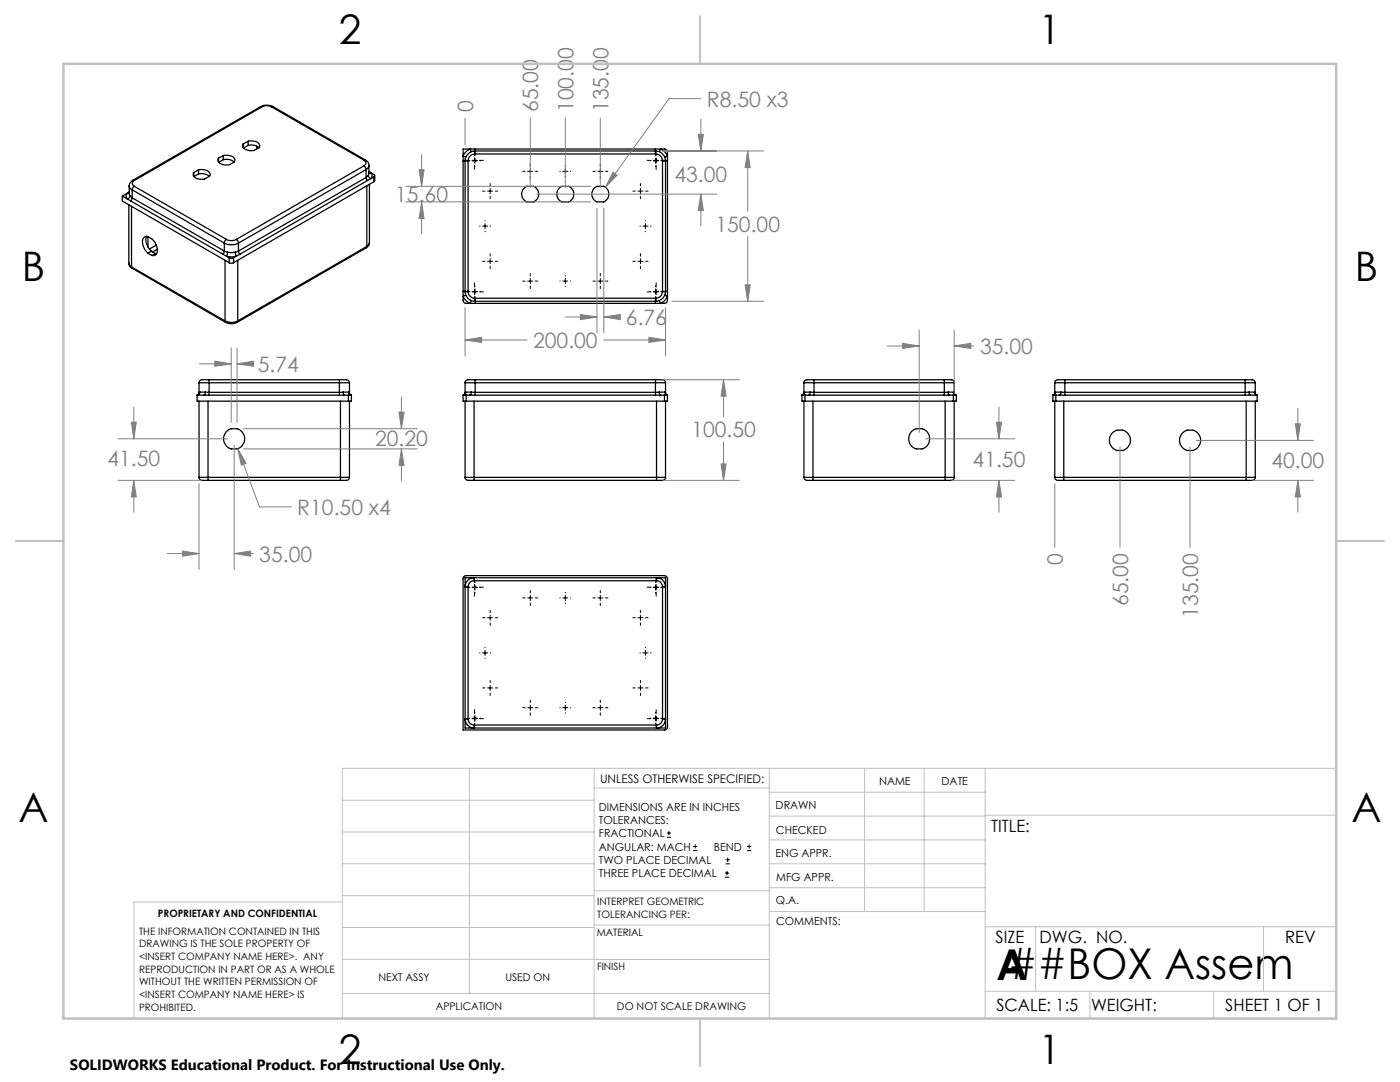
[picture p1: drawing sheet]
<svg xmlns="http://www.w3.org/2000/svg" width="279mm" height="216mm" viewBox="0 0 279 216" stroke-linecap="round" stroke-linejoin="round" font-family="sans-serif">
<g fill="none" stroke="#000" stroke-width=".25">
<path d="M24.4 39.1v1l21.4 12.3M24.4 39.1l1 .6M25.4 38.6a.86 .86 0 0 0 0 1.1M25.4 39.7l.7 .4M25.4 38.6l-1 .5M25.8 37.1l.1 .4 .5 .4M25.8 37.1v1.7l.1 .3M25.8 38.5l-.4 .1M25.8 38.3l-.4 .3M25.9 39.1l.5 .4M25.9 39.1a.6 .6 0 0 1-.5 .6M26.4 39.5l-.3 .6"/>
<path d="M26.4 37.9l18.4 10.6M26.4 39.5l18.4 10.6M26.4 37.9v1.6M26.5 36l-.5 .5-.2 .6M26.5 36h.3M26.8 36a.61 .61 0 0 0-.4 .6 .61 .61 0 0 0 .4 .6M26.8 37.2l-.3 .3-.1 .4M26.8 37.2l18.4 10.6M38.7 34.4v.8M39.6 33.9a1.79 1.79 0 0 1 2.3 1v.1a2.1 2.1 0 0 1-1.5 .8 1.45 1.45 0 0 1-1.8-1.1l.1-.3M39.6 34.7a2.26 2.26 0 0 1 2.2 .5M39.6 33.9l-.9 .5"/>
<path d="M39.6 33.9v.8M39.6 34.7l-.9 .5M43.6 31.6v.7M44.6 31a1.79 1.79 0 0 1 2.3 1l-.1 .2a1.99 1.99 0 0 1-1.5 .7 1.5 1.5 0 0 1-1.8-1l.1-.3M44.6 31.9a2.19 2.19 0 0 1 2.1 .4M44.6 31l-1 .6M44.6 31v.9M44.6 31.9l-.9 .5M48.5 28.7v.8M49.5 28.2a1.85 1.85 0 0 1 2.3 .8v.3a1.99 1.99 0 0 1-1.6 .8 1.5 1.5 0 0 1-1.8-1.1l.1-.3M49.5 29a2.26 2.26 0 0 1 2.2 .5M49.5 28.2l-1 .5"/>
<path d="M49.5 29l-.9 .5M49.5 28.2v.8M51.3 29.2v.5M52 21.3a2.77 2.77 0 0 1 2.5 0M52 21.3h.2M52 21.3l-25.5 14.7M52.2 21.3a2.08 2.08 0 0 1 2 0M52.2 21.3l-25.4 14.7M54.2 21.3l18.4 10.7M54.5 21.3h-.3M54.5 21.3l18.4 10.6M72.6 32a.6 .6 0 0 1 .4 .5 .6 .6 0 0 1-.4 .6"/>
<path d="M72.6 33.1l.5 .7M72.6 33.1l-25.4 14.7M72.9 31.9l.5 .4 .2 .7M72.9 31.9l-.3 .1M73.1 35.4l.2 .6M73.1 33.8l-25.5 14.7M73.1 35.4l-25.5 14.7M73.1 33.8v1.6M73.2 37.1v12.1M73.3 36l-25.4 14.7M73.5 35l-.4 .4M73.5 35l.2 .4 .3 .2"/>
<path d="M73.6 33l-.1 .4-.4 .4M73.6 33v1.7l-.1 .3M73.6 34.4l.4 .1M73.6 34.3l.4 .2M73.7 36.8v11.6M74 34.5a1.05 1.05 0 0 1 0 1.1M74 34.5l.6 .3a.24 .24 0 0 1 .2 .2 .24 .24 0 0 1-.2 .3M74 35.6l-.7 .4M74.6 35.3l-.6 .3M74.6 35.3v1M74.6 36.3l-28 16.1M74.8 35v1l-.2 .3"/>
<path d="M92.4 32.1h.4M92.4 29.7h40.2a.6 .6 0 0 1 .6 .6v29.6a.6 .6 0 0 1-.6 .6h-39.6a.6 .6 0 0 1-.6-.6zM92.8 32.1h.6M92.8 31.9v26.4M93.4 32.1v26M94.1 30.3l-.3-.6a2.8 2.8 0 0 0-1.4 1.4l.6 .3M94.6 30.1h36.4M94.8 30.1v.6M94.8 30.7a1.37 1.37 0 0 0-1.4 1.4M94.8 30.1a2.03 2.03 0 0 0-2 2M94.8 29.7v.4M94.8 30.7h36"/>
<path d="M104.5 37.6l.6-.4h1.4a1.69 1.69 0 0 1 1 1.5 1.69 1.69 0 0 1-1 1.6h-1.4a1.71 1.71 0 0 1-.6-2.7zM118.5 37.6l.6-.4h1.4a1.71 1.71 0 0 1 1 1.5 1.71 1.71 0 0 1-1 1.6h-1.4a1.69 1.69 0 0 1-.6-2.7zM130.8 30.1a2.03 2.03 0 0 1 2 2M130.8 30.7a1.37 1.37 0 0 1 1.4 1.4M130.8 30.1v.6M130.8 29.7v.4M131.6 30.3l.2-.6a2.8 2.8 0 0 1 1.4 1.4l-.5 .3M132.2 32.1h.6M132.2 32.1v26M132.8 32.1h.4M132.8 31.9v26.4M25.7 52.5l.2 .6 .5 .4"/>
<path d="M25.7 52.5l.1 .3 .4 .5M25.7 40.9v11.6M26.1 40.1l18.4 10.6M26.2 53.3l.2 .2M26.2 53.3l18.7 10.7M26.2 41.2v12.1M26.4 53.5l18.6 10.8M29.2 47.2a2.73 2.73 0 0 0 1 2.9M29.5 50.5a2.54 2.54 0 0 1-.8-3.1l.4-.2a1.67 1.67 0 0 1 1.4 .7 2.42 2.42 0 0 1 .6 2.9l-.2 .2h-.6M29.5 50.5l.8 .5M29.5 47.2v2.1M30.2 50.1l-.7 .4"/>
<path d="M30.2 50.1l.8 .5M31 50.6h.3M31 50.6l-.7 .4M31.2 48.9l-1.4 .8M31.4 49.7l-.9 .6M44.5 50.7l.7 .4M44.8 48.5a2.97 2.97 0 0 0 2.8 0M44.8 50.1l.6 .2M44.8 50.1l-.3 .6M44.8 48.5v1.6M44.9 52v12M45.2 47.8a2.08 2.08 0 0 0 2 0"/>
<path d="M45.2 47.8l-.3 .3-.1 .4M45.2 51.1l1 .2 1-.2M45.2 51.1l.6 .4M45.4 50.3l.6 .1 1-.1M45.4 50.3l-.2 .8M45.8 51.5l.4 .1 .4-.1M45.8 52.4l.1 .1 .7-.1M45.8 51.5v.9M46.6 51.5v.9M47 50.3l.2 .8M47.2 47.8l.3 .3 .1 .4M47.2 51.1l-.6 .4"/>
<path d="M47.4 52v12M47.6 50.1l-.6 .2M47.6 50.1l.3 .6M47.6 48.5v1.6M47.9 50.7l-.7 .4M73.1 49.5l-25.8 14.8M73.2 49.2l-.1 .3M73.2 49.2l-25.8 14.8M73.7 48.4l-.1 .6-.5 .5M73.7 48.4l-.5 .8M92.4 58.1h.4M92.8 58.1h.6"/>
<path d="M92.8 58.1a1.98 1.98 0 0 0 2 2M93 58.9l-.6 .2a2.69 2.69 0 0 0 1.4 1.4l.3-.5M93.4 58.1a1.37 1.37 0 0 0 1.4 1.4M94.8 59.5v.6M94.8 59.5h36M130.8 59.5v.6M132.2 58.1a1.37 1.37 0 0 1-1.4 1.4M132.2 58.1h.6M132.7 58.9l.5 .2a2.69 2.69 0 0 1-1.4 1.4l-.2-.5M132.8 58.1a1.98 1.98 0 0 1-2 2M132.8 58.1h.4M39.3 78.8h30.2"/>
<path d="M39.3 78.8v1.2h30.2M39.7 78.3l-.2 .4-.2 .1M39.7 76.4h2M39.7 76.4v1.9M39.9 78.2a.6 .6 0 0 1-.6 .6M39.9 78.2h1.1M39.9 78.2l-.2 .1M41 78.2l-.1 .6h-.2M41 78.2l.7 .1M41.7 78.3v.5M41.7 75.8h-1.3a.57 .57 0 0 0-.7 .6M41.7 75.8v.6"/>
<path d="M41.7 78.3h26M41.7 76.4h26M41.7 75.8h26M41.7 76.4v1.9M44.9 64a2.7 2.7 0 0 0 2.5 0M44.9 64l.1 .3M45 64.3a2.52 2.52 0 0 0 2.3 0M47.4 64l-.1 .3M67.7 78.3v.5M67.7 75.8v.6M67.7 76.4h2M67.7 75.8h1.4a.57 .57 0 0 1 .6 .6"/>
<path d="M67.7 76.4v1.9M68.5 78.2l-.8 .1M68.5 78.2l.2 .6M68.5 78.2h1.1M69.5 78.8h.6M69.5 78.8v1.2M69.6 78.2a.6 .6 0 0 0 .5 .6M69.6 78.2l.1 .1M69.7 78.3l.1 .3 .3 .2M69.7 76.4v1.9M70.1 78.8v1.2h-.6M92.4 78.8v1.2h.6"/>
<path d="M92.4 78.8h.6M92.8 78.3l-.1 .3-.3 .2M92.8 76.4h2M92.8 76.4v1.9M93 78.2h1.1M93 78.2a.55 .55 0 0 1-.6 .6M93 78.2l-.2 .1M93 78.8h39.6M93 78.8v1.2M94.1 78.2l.7 .1M94.1 78.2l-.2 .6h-.1M94.6 60.1h36.4"/>
<path d="M94.8 60.1v.4M94.8 78.3v.5M94.8 75.8h-1.3a.57 .57 0 0 0-.7 .6M94.8 75.8v.6M94.8 78.3h36M94.8 76.4v1.9M94.8 76.4h36M94.8 75.8h36M130.8 60.1v.4M130.8 78.3v.5M130.8 75.8h1.4a.57 .57 0 0 1 .6 .6M130.8 76.4h2"/>
<path d="M130.8 75.8v.6M130.8 76.4v1.9M131.6 78.2h1.1M131.6 78.2l.1 .6h.1M131.6 78.2l-.8 .1M132.6 78.8h.6M132.6 78.8v1.2M132.7 78.2a.55 .55 0 0 0 .5 .6M132.7 78.2l.1 .1M132.8 78.3l.1 .3 .3 .2M132.8 76.4v1.9M133.2 78.8v1.2h-.6"/>
<path d="M160.1 78.8h.6M160.1 78.8v1.2h.6M160.4 78.3l-.1 .3-.2 .2M160.4 76.4h2.1M160.4 76.4v1.9M160.6 78.2h1.1M160.6 78.2a.55 .55 0 0 1-.5 .6M160.6 78.2l-.2 .1M160.7 78.8h29.6M160.7 78.8v1.2M161.7 78.2l.8 .1M161.7 78.2l-.1 .6h-.2"/>
<path d="M162.5 78.3v.5M162.5 75.8v.6M162.5 75.8h-1.4a.57 .57 0 0 0-.7 .6M162.5 78.3h26M162.5 76.4h26M162.5 75.8h26M162.5 76.4v1.9M188.5 78.3v.5M188.5 76.4h1.9M188.5 75.8v.6M188.5 75.8h1.2a.58 .58 0 0 1 .7 .6M188.5 76.4v1.9"/>
<path d="M189.2 78.2l.1 .6h.1M189.2 78.2h1.1M189.2 78.2l-.7 .1M190.3 78.8h.6M190.3 78.8v1.2M190.3 78.2a.6 .6 0 0 0 .6 .6M190.3 78.2l.1 .1M190.4 78.3l.1 .3 .3 .2M190.4 76.4v1.9M190.9 78.8v1.2h-.6M210.1 78.8h.6M210.1 78.8v1.2h.6"/>
<path d="M210.5 78.3l-.2 .4-.2 .1M210.5 76.4h2M210.5 76.4v1.9M210.6 78.2a.55 .55 0 0 1-.5 .6M210.6 78.2h1.1M210.6 78.2l-.1 .1M210.7 78.8h40.2M210.7 78.8v1.2M211.7 78.2l-.1 .6h-.1M211.7 78.2l.8 .1M212.5 78.3v.5M212.5 75.8h-1.4a.57 .57 0 0 0-.6 .6"/>
<path d="M212.5 75.8v.6M212.5 78.3h36M212.5 76.4h36M212.5 75.8h36M212.5 76.4v1.9M248.5 78.3v.5M248.5 75.8v.6M248.5 75.8h1.4a.57 .57 0 0 1 .6 .6M248.5 76.4h2M248.5 76.4v1.9M249.3 78.2l-.8 .1M249.3 78.2l.1 .6h.1"/>
<path d="M249.3 78.2h1.1M250.4 78.2a.55 .55 0 0 0 .5 .6M250.4 78.2l.1 .1M250.5 78.3l.2 .4 .2 .1M250.5 76.4v1.9M250.9 78.8v1.2h-40.2M39.7 95.3a.95 .95 0 0 0 1.4 .5h.4M39.7 95.3h1.8M39.7 80v15.3M41.5 95.3v.5M41.5 95.8h26.4M41.5 95.3h26.4"/>
<path d="M41.5 80v15.3M67.9 95.3v.5M67.9 95.3h1.8M67.9 80v15.3M69.7 95.3a.95 .95 0 0 1-1.3 .5h-.5M69.7 80v15.3M92.8 95.3a.95 .95 0 0 0 1.4 .5h.4M92.8 95.3h1.8M92.8 80v15.3M93 80h39.6M94.6 95.3v.5M94.6 95.8h36.4"/>
<path d="M94.6 95.3h36.4M94.6 80v15.3M131 95.3h1.8M131 95.3v.5M131 80v15.3M132.8 95.3a.95 .95 0 0 1-1.3 .5h-.5M132.8 80v15.3M160.4 95.2h1.8M160.4 95.2a.95 .95 0 0 0 1.4 .6h.4M160.4 80v15.2M160.7 80h29.6M162.2 95.2v.6"/>
<path d="M162.2 95.8h26.4M162.2 95.2h26.4M162.2 80v15.2M188.6 95.2v.6M188.6 95.2h1.8M188.6 80v15.2M190.4 95.2a.78 .78 0 0 1-1.1 .6h-.7M190.4 80v15.2M210.5 95.3h1.8M210.5 95.3a.95 .95 0 0 0 1.3 .5h.5M210.5 80v15.3M212.3 95.3v.5"/>
<path d="M212.3 95.8h36.4M212.3 95.3h36.4M212.3 80v15.3M248.7 95.3v.5M248.7 95.3h1.8M248.7 80v15.3M250.5 95.3a.95 .95 0 0 1-1.3 .5h-.5M250.5 80v15.3M92.7 115l.3-.1h39.6a.6 .6 0 0 1 .6 .6v29.6a.6 .6 0 0 1-.6 .6h-40.2v-30.3zM92.8 115.3h40v30h-40zM93.4 117.1v26.4M94.6 115.9a1.2 1.2 0 0 0-1.2 1.2"/>
<path d="M94.6 115.9v-.5a1.58 1.58 0 0 0-1.7 1.7h.5M94.6 115.9h36.4M131 115.9a1.2 1.2 0 0 1 1.2 1.2M131 115.9v-.5a1.58 1.58 0 0 1 1.8 1.7h-.6M132.2 117.1v26.4M93.4 143.5a1.2 1.2 0 0 0 1.2 1.2M93.4 143.5h-.5a1.69 1.69 0 0 0 1.7 1.7v-.5M94.6 144.7h36.4M132.2 143.5h.6a1.69 1.69 0 0 1-1.8 1.7v-.5M132.2 143.5a1.2 1.2 0 0 1-1.2 1.2"/>
<circle cx="112.8" cy="38.7" r="1.7"/>
<circle cx="46.7" cy="87.6" r="2.09"/>
<circle cx="183.4" cy="87.6" r="2.1"/>
<circle cx="223.5" cy="87.8" r="2.1"/>
<circle cx="237.5" cy="87.8" r="2.1"/>
</g>
<g fill="none" stroke="#000" stroke-width=".2">
<path d="M92.9 32h.8M93.7 32.1h.1M94.2 32h1M94.3 32.1h1M94.7 30.2v.8M94.7 31.5v1M94.7 33v.8M94.8 31v.1M94.8 31.6v1M94.8 33.1v.1M95.7 32h.8M95.8 32.1h.1"/>
<path d="M96.3 38.1h.5M97.3 38.1h1M97.8 36.6v.5M97.8 37.6v1M97.8 39.2v.5M98.8 38.1h.5M104.3 34.2h.5M105.3 34.2h1M105.8 32.7v.5M105.8 33.7v1M105.8 35.2v.5M106.8 34.2h.5"/>
<path d="M111.7 34.2h.1M112.3 34.2h1M112.8 33.1v.1M112.8 33.7v1M112.8 35.2v.1M113.8 34.2h.1M118.3 34.2h.5M119.3 34.2h1M119.8 32.7v.5M119.8 33.7v1M119.8 35.2v.5M120.8 34.2h.5"/>
<path d="M126.3 38.1h.5M127.3 38.1h1M127.8 36.6v.5M127.8 37.6v1M127.8 39.2v.5M128.8 38.1h.5M129.2 32h.7M129.8 32.1h.1M130.4 32.1h.9M130.4 32h1M130.8 31v.1M130.8 31.6v1"/>
<path d="M130.8 33.1v.1M131 30.2v.8M131 31.5v1M131 33v.8M131.9 32.1h.1M132 32h.8M92.9 58.2h.8M93.7 58.2h.1M94.2 58.2h1M94.3 58.2h1M94.7 56.4v.9M94.7 57.7v1.1"/>
<path d="M94.7 59.3v.8M94.8 57v.2M94.8 57.6v1.1M94.8 59.2v.1M95.7 58.2h.8M95.7 45.1h.1M95.8 58.2h.1M96.3 45.1h1M96.3 52.1h.5M96.8 44v.1M96.8 44.6v1M96.8 46.1v.1"/>
<path d="M97.3 52.1h1M97.8 50.6v.5M97.8 51.6v1M97.8 53.1v.5M97.8 45.1h.1M98.8 52.1h.5M104.3 56.1h.5M105.3 56.1h1M105.8 54.6v.5M105.8 55.6v1M105.8 57.1v.5M106.8 56.1h.5"/>
<path d="M111.7 56.1h.1M112.3 56.1h1M112.8 55v.1M112.8 55.6v1M112.8 57.1v.1M113.8 56.1h.1M118.3 56.1h.5M119.3 56.1h1M119.8 54.6v.5M119.8 55.6v1M119.8 57.1v.5M120.8 56.1h.5"/>
<path d="M126.3 52.1h.5M127.3 52.1h1M127.7 45.1h.1M127.8 50.6v.5M127.8 51.6v1M127.8 53.1v.5M128.3 45.1h1M128.8 44v.1M128.8 44.6v1M128.8 46.1v.1M128.8 52.1h.5M129.2 58.2h.7"/>
<path d="M129.8 58.2h.1M129.8 45.1h.1M130.4 58.2h.9M130.4 58.2h1M130.8 57v.2M130.8 57.6v1.1M130.8 59.2v.1M131 56.4v.9M131 57.7v1.1M131 59.3v.8M131.9 58.2h.1M132 58.2h.8"/>
<path d="M92.9 117.2h.8M93.7 117.2h.1M94.2 117.2h1M94.3 117.2h1M94.7 115.3v.8M94.7 116.6v1.1M94.7 118.1v.9M94.8 116.1v.1M94.8 116.7v1.1M94.8 118.3v.1M95.7 117.2h.8M95.8 117.2h.1"/>
<path d="M104.3 119.3h.5M105.3 119.3h1M105.8 117.8v.5M105.8 118.8v1M106.8 119.3h.5M111.7 119.3h.1M112.3 119.3h1M112.8 118.2v.1M112.8 118.8v1M113.8 119.3h.1M118.3 119.3h.5M119.3 119.3h1"/>
<path d="M119.8 117.8v.5M119.8 118.8v1M120.8 119.3h.5M129.2 117.2h.7M129.8 117.2h.1M130.4 117.2h.9M130.4 117.2h1M130.8 116.1v.1M130.8 116.7v1.1M130.8 118.3v.1M131 115.3v.8M131 116.6v1.1"/>
<path d="M131 118.1v.9M131.9 117.2h.1M132 117.2h.8M95.7 130.3h.1M96.3 137.3h.5M96.3 130.3h1M96.3 123.3h.5M96.8 129.2v.1M96.8 129.8v1M96.8 131.3v.1M97.3 137.3h1M97.3 123.3h1"/>
<path d="M97.8 121.8v.5M97.8 122.8v1M97.8 124.3v.5M97.8 135.8v.4M97.8 136.8v1M97.8 138.3v.5M97.8 130.3h.1M98.8 137.3h.5M98.8 123.3h.5M105.8 120.3v.5M105.8 139.7v.5M112.8 120.3v.1"/>
<path d="M119.8 120.3v.5M119.8 139.7v.5M126.3 137.3h.5M126.3 123.3h.5M127.3 137.3h1M127.3 123.3h1M127.7 130.3h.1M127.8 121.8v.5M127.8 122.8v1M127.8 124.3v.5M127.8 135.8v.4M127.8 136.8v1"/>
<path d="M127.8 138.3v.5M128.3 130.3h1M128.8 129.2v.1M128.8 129.8v1M128.8 131.3v.1M128.8 137.3h.5M128.8 123.3h.5M129.8 130.3h.1M92.9 143.4h.8M93.7 143.3h.1M94.2 143.4h1M94.3 143.3h1"/>
<path d="M94.7 141.6v.8M94.7 142.9v1M94.7 144.4v.8M94.8 142.2v.1M94.8 142.8v1M94.8 144.3v.1M95.7 143.4h.8M95.8 143.3h.1M104.3 141.2h.5M105.3 141.2h1M105.8 140.7v1M105.8 142.2v.5"/>
<path d="M106.8 141.2h.5M111.7 141.2h.1M112.3 141.2h1M112.8 140.1v.1M112.8 140.7v1M112.8 142.2v.1M113.8 141.2h.1M118.3 141.2h.5M119.3 141.2h1M119.8 140.7v1M119.8 142.2v.5M120.8 141.2h.5"/>
<path d="M129.2 143.4h.7M129.8 143.3h.1M130.4 143.3h.9M130.4 143.4h1M130.8 142.2v.1M130.8 142.8v1M130.8 144.3v.1M131 141.6v.8M131 142.9v1M131 144.4v.8M131.9 143.3h.1M132 143.4h.8"/>
<path d="M133.1 167.1h.8M133.1 166.2h.8M133.5 165.8v.9M138.3 169.7h.8M138.3 168.9h.8M138.7 168.5v.8M144.7 175h.8M144.7 174.2h.8M144.8 172.4h.9M144.8 171.6h.9M145.1 173.8v.8M145.2 171.1v.9"/>
<path d="M149.1 169.7h.8M149.1 168.9h.8M149.5 168.5v.8"/>
</g>
<g fill="none" stroke="#808080" stroke-width=".2">
<path d="M139.9 19.7h-6.4l-12.7 17.7M81 37.2h36.9M83.6 33.9h1l-.5 3.3zM84.1 30.8v6.4M92.8 23.6v5.3M105.8 23.6v13.9M107.1 38.7h36M112.8 23.6v13.9M119.8 23.6v13.9M122.3 34.4l.9 .6-2.4 2.4zM132.3 30.1h20.1M139.3 26.8h1.1l-.5 3.3z"/>
<path d="M139.9 38.7l.5 3.3h-1.1zM139.9 23.8v6.3M139.9 38.7v6.4M149.2 30.1l.5 3.3h-1zM149.2 30.1v12.1M81 40.3h36.9M84.1 40.3l.5 3.3h-1zM84.1 40.3v6.3M119.1 41.6v24.8M120.5 41.6v24.8M148.7 56.8h1l-.5 3.3zM149.2 47.2v12.9"/>
<path d="M39.8 72.6h6.3M42.9 72.1l3.2 .5-3.2 .5zM46.1 69.4v14.9M47.3 72.6l3.3-.5v1zM47.3 69.4v14.9M47.3 72.6h3M80.1 79.2v6.3M92.8 61.4v9.6M92.8 67.8h12.4M92.8 67.8l3.3-.5v1zM112.8 63.3h6.3M115.9 62.8l3.2 .5-3.2 .5z"/>
<path d="M120.4 67.8h12.4M120.5 63.3l3.3-.5v1zM120.5 63.3h3.2M129.5 67.3l3.3 .5-3.3 .5zM132.1 75.8h15.5M132.8 61.4v9.6M134.1 60.1h18.3M144.4 75.8l.5 3.3h-1zM144.4 75.8v7.4M177.1 69h6.3M180.1 68.5l3.3 .5-3.3 .5zM183.4 65.9v20.4"/>
<path d="M190.4 65.9v12.7M190.4 69h4M190.4 69l3.3-.5v1zM23.5 95.8h16.8M23.5 87.6h22M26.2 84.2h1l-.5 3.4zM26.7 81.2v6.4M26.7 95.8v6.4M26.7 95.8l.5 3.4h-1zM39.7 96.5v17.1M46.7 88.8v24.8M47.4 89.5l4.4 11.6h6.3"/>
<path d="M47.4 89.5l1.7 2.9-.9 .4zM48.6 85.5h34.7M48.6 89.6h34.7M79.6 82.2h1l-.5 3.3zM80.1 89.6v6.3M80.1 89.6l.5 3.3h-1zM132.3 95.8h15.3M143.9 92.6h1l-.5 3.2zM144.4 88.2v7.6M184.7 87.6h17.8M189.9 95.8h12.6M198.9 84.2h1l-.5 3.4z"/>
<path d="M199.4 81.2v6.4M199.4 95.8v6.4M199.4 95.8l.5 3.4h-1zM210.5 96.5v12.7M223.5 89.1v20.1M237.5 89.1v20.1M238.8 87.9h23.4M250 95.8h12.2M258.5 84.6h1l-.5 3.3zM259 95.8l.5 3.4h-1zM259 81.5v6.4M259 95.8v6.4"/>
<path d="M33.4 110.5h6.3M36.4 110l3.3 .5-3.3 .5zM46.7 110.5h3.9M46.7 110.5l3.3-.5v1z"/>
</g>
<g fill="none" stroke="#c0c0c0" stroke-width=".2">
<path d="M68.3 159.7h50.3M93.7 153.3v44.9M118.6 153.3v49.9M118.6 157.2h34.9M153.5 153.3v49.9M153.5 158.1h43.1M172.5 153.3v28.6M184.4 153.3v28.6M196.6 153.3v49.9M266.7 153.3h-198.4v49.9M68.3 178.7h50.3M68.3 172.4h50.3"/>
<path d="M68.3 166h50.3M68.3 180h-41.6v23.2M118.6 177.7h35M153.5 167.6h43.1M153.5 162.8h43.1M153.5 172.4h43.1M153.5 177.1h43.1M196.6 162.7h70.1M68.3 198.2h85.2M68.3 191.4l85.2 .1M68.3 185.1h50.3M118.6 184.6h35"/>
<path d="M153.6 181.9h43M196.6 197.8h70.1M196.6 184.9h70.1M206.7 184.9v12.9M217.5 197.8v5.4M242.2 197.8v5.4M252.2 184.9v12.9"/>
</g>
<path d="M139.7 3.2v9.5M3.1 107.9h9.6M266.7 107.9h9.5M139.7 203.2v9.6" fill="none" stroke="#c0c0c0" stroke-width=".25"/>
<path d="M12.7 12.7h254v190.5h-254z" fill="none" stroke="#c0c0c0" stroke-width=".5"/>
<path d="M144.4 75.8l.5 3.3h-1zM143.9 92.6h1l-.5 3.2zM26.2 84.2h1l-.5 3.4zM26.7 95.8l.5 3.4h-1zM36.4 110l3.3 .5-3.3 .5zM46.7 110.5l3.3-.5v1zM47.4 89.5l.8 3.3 .9-.4zM79.6 82.2h1l-.5 3.3zM80.1 89.6l.5 3.3h-1zM42.9 72.1l3.2 .5-3.2 .5zM47.3 72.6l3.3-.5v1zM92.8 67.8l3.3-.5v1zM129.5 67.3l3.3 .5-3.3 .5zM149.2 30.1l.5 3.3h-1zM148.7 56.8h1l-.5 3.3zM83.6 33.9h1l-.5 3.3zM84.1 40.3l.5 3.3h-1zM120.5 63.3l3.3-.5v1zM115.9 62.8l3.2 .5-3.2 .5zM122.3 34.4l-1.5 3 2.4-2.4zM139.9 38.7l.5 3.3h-1.1zM139.3 26.8h1.1l-.5 3.3zM180.1 68.5l3.3 .5-3.3 .5zM190.4 69l3.3-.5v1zM198.9 84.2h1l-.5 3.4zM199.4 95.8l.5 3.4h-1zM258.5 84.6h1l-.5 3.3zM259 95.8l.5 3.4h-1z" fill="#808080"/>
<g font-size="8.5">
<text x="198.9" y="195.5">A</text>
<text x="201.1" y="195.4">##BOX Assem</text>
</g>
<g font-size="8.1">
<text x="67.6" y="8.9">2</text>
<text x="207.3" y="8.9">1</text>
<text x="4.4" y="56.1">B</text>
<text x="270.4" y="56.1">B</text>
<text x="3.7" y="164.1">A</text>
<text x="269.7" y="164.1">A</text>
<text x="67.6" y="212.4">2</text>
<text x="207.3" y="212.4">1</text>
</g>
<g font-size="4.2" fill="#808080">
<text x="94.4" y="22.4" transform="rotate(-90 94.4 22.4)">0</text>
<text x="107.4" y="22.4" transform="rotate(-90 107.4 22.4)">65.00</text>
<text x="114.4" y="22.4" transform="rotate(-90 114.4 22.4)">100.00</text>
<text x="121.4" y="22.4" transform="rotate(-90 121.4 22.4)">135.00</text>
<text x="141.1" y="21.3">R8.50 x3</text>
<text x="78.9" y="40.2">15.60</text>
<text x="134.6" y="36.4">43.00</text>
<text x="142.8" y="46.3">150.00</text>
<text x="124.9" y="64.8">6.76</text>
<text x="106.4" y="69.4">200.00</text>
<text x="195.6" y="70.6">35.00</text>
<text x="51.5" y="74.2">5.74</text>
<text x="74.9" y="89.1">20.20</text>
<text x="138" y="87.3">100.50</text>
<text x="21.4" y="92.9">41.50</text>
<text x="194.1" y="93.2">41.50</text>
<text x="253.7" y="93.3">40.00</text>
<text x="59.3" y="102.7">R10.50 x4</text>
<text x="51.7" y="112.1">35.00</text>
<text x="212.1" y="112.7" transform="rotate(-90 212.1 112.7)">0</text>
<text x="225.1" y="120.9" transform="rotate(-90 225.1 120.9)">65.00</text>
<text x="239.1" y="123.3" transform="rotate(-90 239.1 123.3)">135.00</text>
</g>
<g font-size="3.4">
<text x="197.8" y="166">TITLE:</text>
<text x="198.7" y="188.1">SIZE</text>
<text x="207.5" y="188.1">DWG. NO.</text>
<text x="256.5" y="188.2">REV</text>
<text x="198.8" y="201.7">SCALE: 1:5</text>
<text x="217.7" y="201.8">WEIGHT:</text>
<text x="244.5" y="201.7">SHEET 1 OF 1</text>
</g>
<text font-size="3" x="14" y="213.5">SOLIDWORKS Educational Product. For Instructional Use Only.</text>
<text font-size="2.4" x="119.8" y="156.2">UNLESS OTHERWISE SPECIFIED:</text>
<g font-size="2.2">
<text x="119.5" y="161.8">DIMENSIONS ARE IN INCHES</text>
<text x="154.8" y="161.4">DRAWN</text>
<text x="175.4" y="156.6">NAME</text>
<text x="187.9" y="156.7">DATE</text>
<text x="119.5" y="164.4">TOLERANCES:</text>
<text x="119.5" y="167.1">FRACTIONAL</text>
<text x="154.9" y="166.3">CHECKED</text>
<text x="119.5" y="169.7">ANGULAR: MACH</text>
<text x="119.5" y="172.4">TWO PLACE DECIMAL</text>
<text x="142.5" y="169.7">BEND</text>
<text x="154.8" y="171">ENG APPR.</text>
<text x="119.5" y="175">THREE PLACE DECIMAL</text>
<text x="154.9" y="175.7">MFG APPR.</text>
<text x="154.9" y="180.4">Q.A.</text>
<text x="154.9" y="184.6">COMMENTS:</text>
</g>
<g font-size="2.1">
<text x="75.5" y="195.7">NEXT ASSY</text>
<text x="100.9" y="195.7">USED ON</text>
<text x="86.9" y="201.5">APPLICATION</text>
<text x="123.1" y="201.6">DO NOT SCALE DRAWING</text>
</g>
<g font-size="2">
<text x="31.5" y="182.9">PROPRIETARY AND CONFIDENTIAL</text>
<text x="119.2" y="180.6">INTERPRET GEOMETRIC</text>
<text x="119.2" y="183.1">TOLERANCING PER:</text>
<text x="27.8" y="186.5">THE INFORMATION CONTAINED IN THIS</text>
<text x="27.8" y="189">DRAWING IS THE SOLE PROPERTY OF</text>
<text x="27.8" y="191.6">&lt;INSERT COMPANY NAME HERE&gt;. ANY</text>
<text x="119.1" y="186.7">MATERIAL</text>
<text x="27.8" y="194.1">REPRODUCTION IN PART OR AS A WHOLE</text>
<text x="27.8" y="196.6">WITHOUT THE WRITTEN PERMISSION OF</text>
<text x="119.1" y="193.5">FINISH</text>
<text x="27.8" y="199.1">&lt;INSERT COMPANY NAME HERE&gt; IS</text>
<text x="27.8" y="201.7">PROHIBITED.</text>
</g>
</svg>
